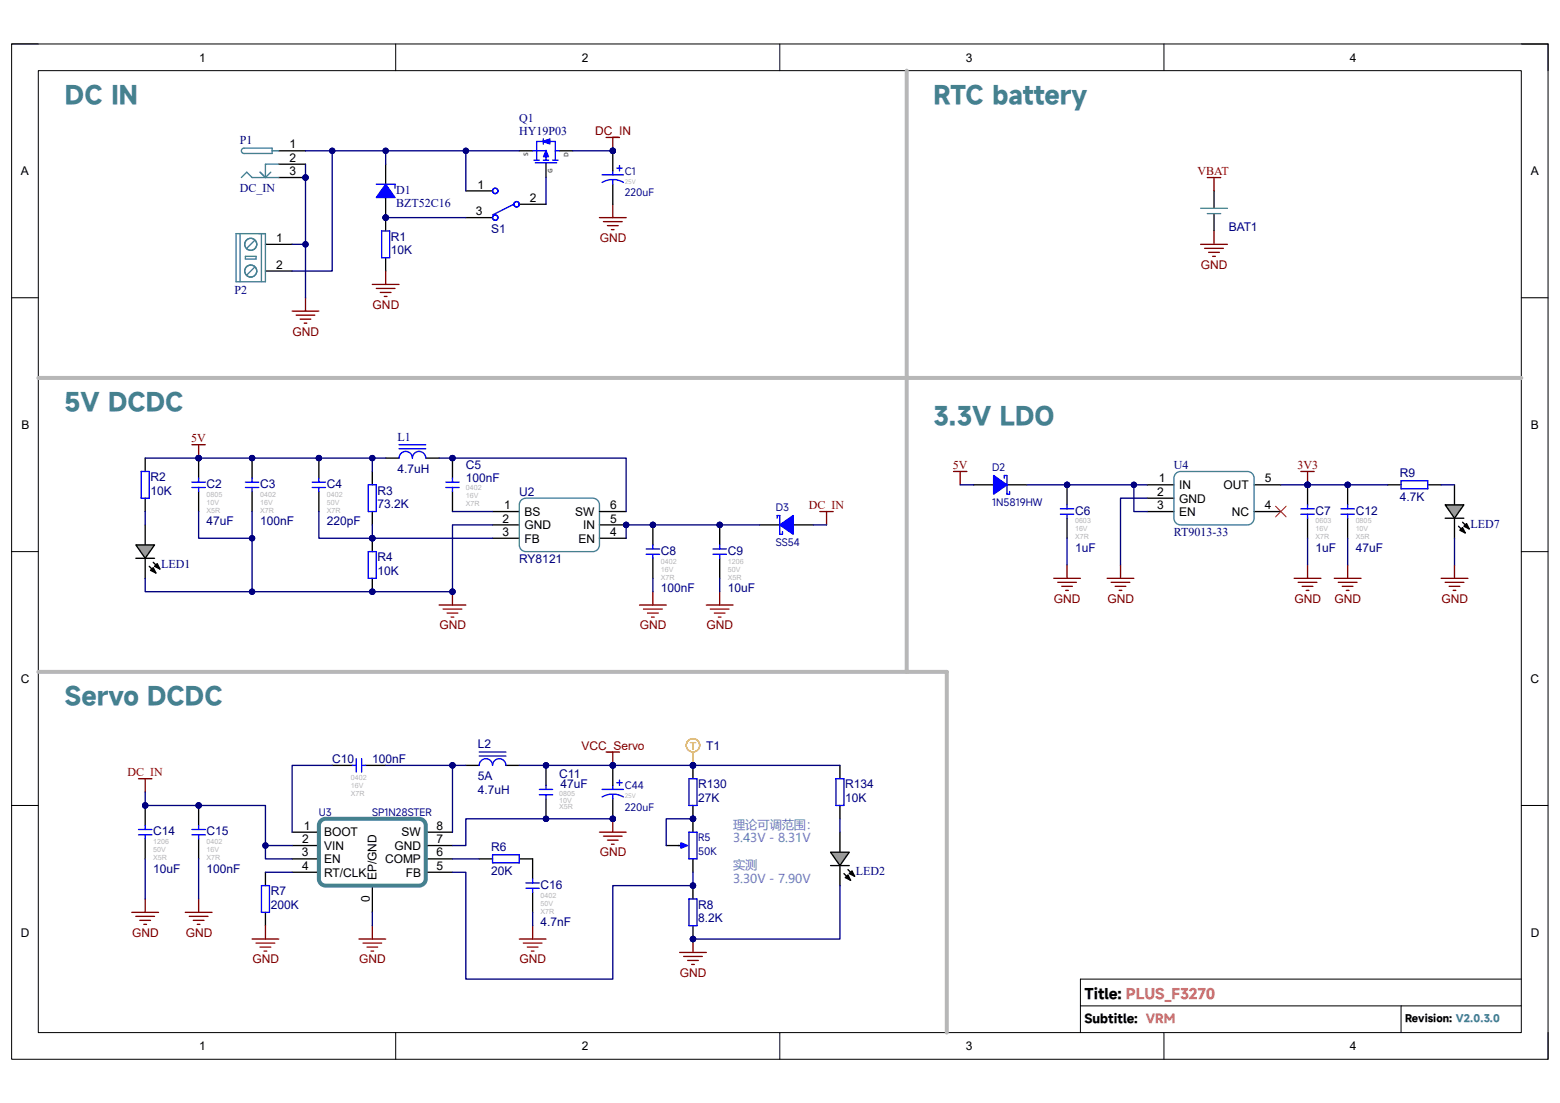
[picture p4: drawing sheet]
<svg xmlns="http://www.w3.org/2000/svg" width="297mm" height="210mm" viewBox="0 0 297 210" stroke-linecap="round" stroke-linejoin="round" font-family="sans-serif">
<path d="M2.2 8.4h292.5v193.3h-292.5z" fill="none" stroke="#000" stroke-width=".19"/>
<path d="M7.3 13.5h282.3v183.1h-282.3z" fill-rule="evenodd" fill="#fff"/>
<g fill="none" stroke="#000" stroke-width=".19">
<path d="M2.2 8.4h5.1M7.3 13.5h282.3v183.1h-282.3zM75.3 8.4v5.1M148.5 8.4v5.1M221.6 8.4v5.1M289.6 8.4h5.1v5.1M2.2 56.7h5.1M289.6 56.7h5.1M2.2 105h5.1M289.6 105h5.1M2.2 153.4h5.1M289.6 153.4h5.1"/>
<path d="M75.3 196.6v5.1M148.5 196.6v5.1M205.7 191.5h83.9M221.6 196.6v5.1M266.7 191.5v5.1M289.6 186.4h-83.9v10.2M294.7 196.6v5.1"/>
</g>
<circle cx="119.2" cy="99.9" r=".51" fill="#000080"/>
<circle cx="119.2" cy="99.9" r=".51" fill="none" stroke="#000080" stroke-width=".19"/>
<path d="M93.8 97.4h5.1M93.8 99.9h5.1M114.1 99.9h5.1M93.8 102.5h5.1M114.1 102.5h5.1" fill="none" stroke="#000" stroke-width=".25"/>
<circle cx="119.2" cy="99.9" r=".51" fill="#000080"/>
<circle cx="119.2" cy="99.9" r=".51" fill="none" stroke="#000080" stroke-width=".19"/>
<path d="M99.4 95.1l.7-.3h12.8a1.28 1.28 0 0 1 1.2 1.3v7.6a1.28 1.28 0 0 1-1.2 1.3h-12.8a1.27 1.27 0 0 1-1.2-1.3v-7.6v-.4z" fill="none" stroke="#45818e" stroke-width=".25"/>
<path d="M114.1 97.4h5.1" fill="none" stroke="#000" stroke-width=".25"/>
<path d="M83.6 115.2h5.1M84.4 116h3.5M85.1 116.7h2.1M85.9 117.5h.5M86.1 112.7v2.5" fill="none" stroke="#800000" stroke-width=".25"/>
<circle cx="86.1" cy="112.7" r=".51" fill="#000080"/>
<circle cx="86.1" cy="112.7" r=".51" fill="none" stroke="#000080" stroke-width=".19"/>
<path d="M73.4 87.2h2.6M81.1 87.2h2.5" fill="none" stroke="#000" stroke-width=".25"/>
<path d="M76 85.4h5.1M76 84.7h5.1M76 87.2a1.27 1.27 0 0 1 1.2-1.3 1.27 1.27 0 0 1 1.3 1.3 1.27 1.27 0 0 1 1.3-1.3 1.27 1.27 0 0 1 1.3 1.3" fill="none" stroke="#00f" stroke-width=".25"/>
<path d="M36.5 84.7h2.6M37.8 84.7v2.5M134.5 115.2h5.1M135.2 116h3.6M136 116.7h2M136.8 117.5h.5M137 112.7v2.5" fill="none" stroke="#800000" stroke-width=".25"/>
<circle cx="37.8" cy="87.2" r=".51" fill="#000080"/>
<circle cx="37.8" cy="87.2" r=".51" fill="none" stroke="#000080" stroke-width=".19"/>
<path d="M27.6 99.9v3.8M27.6 106.3v3.8" fill="none" stroke="#000" stroke-width=".25"/>
<path d="M25.9 103.7h3.5l-1.8 2.6z" fill="#73d873"/>
<g fill="none" stroke="#000" stroke-width=".25">
<path d="M231.1 36.3v3.2M231.1 40.8v3.2M218.4 92.3h5.1M218.4 94.8h5.1M218.4 97.4h5.1M238.8 92.3h5.1M238.8 97.4h5.1M25.9 103.7h3.5l-1.8 2.6zM25.9 106.3h3.5M28.4 107.8l1.3 1.3M28.7 108.6l.5-.5 .5 1zM29.2 107.1l1.2 1.2"/>
<path d="M29.4 107.8l.5-.5 .5 1z"/>
</g>
<path d="M28.7 108.6l.5-.5 .5 1zM29.9 107.3l.5 1-1-.5z" fill="#000"/>
<path d="M228.6 39.7h5.1M229.9 40.7h2.5M223.7 90.3l.7-.5h.4h12.7a1.27 1.27 0 0 1 1.3 1.2v7.7a1.27 1.27 0 0 1-1.3 1.2h-12.7a1.27 1.27 0 0 1-1.3-1.2v-7.7z" fill="none" stroke="#45818e" stroke-width=".25"/>
<g fill="none" stroke="#800000" stroke-width=".25">
<path d="M229.9 33.8h2.5M231.1 33.8v2.5M228.6 46.5h5.1M229.4 47.3h3.5M230.1 48h2M230.9 48.8h.5M231.1 44v2.5M181.5 89.8h2.6M182.8 89.8v2.5M247.7 89.8h2.5M248.9 89.8v2.5M210.8 110.1h5.1"/>
<path d="M211.6 110.9h3.5M212.3 111.6h2M213.1 112.4h.5M213.3 107.6v2.5"/>
</g>
<path d="M242.8 96.4l2.1 2M244.9 96.4l-2.1 2" fill="none" stroke="#f00" stroke-width=".19"/>
<circle cx="248.9" cy="92.3" r=".51" fill="#000080"/>
<circle cx="248.9" cy="92.3" r=".51" fill="none" stroke="#000080" stroke-width=".19"/>
<path d="M276.9 92.3v3.8M276.9 98.7v3.8" fill="none" stroke="#000" stroke-width=".25"/>
<path d="M275.1 96.1h3.6l-1.8 2.6z" fill="#73d873"/>
<path d="M275.1 96.1h3.6l-1.8 2.6zM275.1 98.7h3.6M278.4 99.4l1.3 1.3M277.7 100.2l1.3 1.3M277.9 101l.5-.6 .6 1.1zM278.7 100.2l.5-.5 .5 1zM88.7 145.7h2.5M96.3 145.7h2.6" fill="none" stroke="#000" stroke-width=".25"/>
<path d="M277.9 101l.5-.6 .6 1.1zM278.7 100.2l.5-.5 .5 1z" fill="#000"/>
<path d="M91.2 145.7a1.27 1.27 0 0 1 1.3-1.3 1.27 1.27 0 0 1 1.3 1.3 1.27 1.27 0 0 1 1.2-1.3 1.27 1.27 0 0 1 1.3 1.3M91.2 143.9h5.1M91.2 143.2h5.1" fill="none" stroke="#00f" stroke-width=".25"/>
<path d="M114.1 158.4h5.1M114.9 159.2h3.5M115.6 160h2.1M116.7 155.9v2.5M116.4 160.7h.5" fill="none" stroke="#800000" stroke-width=".25"/>
<circle cx="116.7" cy="155.9" r=".51" fill="#000080"/>
<circle cx="116.7" cy="155.9" r=".51" fill="none" stroke="#000080" stroke-width=".19"/>
<path d="M115.4 143.2h2.5M116.7 143.2v2.5" fill="none" stroke="#800000" stroke-width=".25"/>
<circle cx="116.7" cy="145.7" r=".51" fill="#000080"/>
<circle cx="116.7" cy="145.7" r=".51" fill="none" stroke="#000080" stroke-width=".19"/>
<path d="M50.5 166.1v2.5M50.5 173.7v2.5M91.2 163.5h2.6M98.9 163.5h2.5" fill="none" stroke="#000" stroke-width=".25"/>
<path d="M49.8 168.6h1.5v5.1h-1.5zM93.8 162.8h5.1v1.5h-5.1z" fill="none" stroke="#00f" stroke-width=".25"/>
<g fill="none" stroke="#800000" stroke-width=".25">
<path d="M25.1 173.7h5.1M25.9 174.5h3.5M26.6 175.2h2.1M27.4 176h.5M27.6 171.2v2.5M48 178.8h5.1M48.8 179.6h3.5M50.5 176.2v2.6M68.3 178.8h5.1M69.1 179.6h3.6M70.9 176.2v2.6M98.9 178.8h5"/>
<path d="M99.6 179.6h3.6M101.4 176.2v2.6M49.5 180.3h2.1M50.3 181.1h.5M69.9 180.3h2M70.6 181.1h.5M100.4 180.3h2M101.2 181.1h.5"/>
</g>
<circle cx="131.9" cy="145.7" r=".51" fill="#000080"/>
<circle cx="131.9" cy="145.7" r=".51" fill="none" stroke="#000080" stroke-width=".19"/>
<path d="M131.9 143.2v2.5" fill="none" stroke="#f1c232" stroke-width=".25"/>
<circle cx="131.9" cy="145.7" r=".51" fill="#000080"/>
<circle cx="131.9" cy="145.7" r=".51" fill="none" stroke="#000080" stroke-width=".19"/>
<g fill="none" stroke="#f1c232" stroke-width=".25">
<path d="M131.4 141.4h1M131.9 141.4v1.3"/>
<circle cx="131.9" cy="141.9" r="1.27"/>
</g>
<circle cx="131.9" cy="155.9" r=".51" fill="#000080"/>
<circle cx="131.9" cy="155.9" r=".51" fill="none" stroke="#000080" stroke-width=".19"/>
<path d="M131.9 155.9v2.5M131.9 163.5v2.6" fill="none" stroke="#000" stroke-width=".25"/>
<circle cx="131.9" cy="155.9" r=".51" fill="#000080"/>
<circle cx="131.9" cy="155.9" r=".51" fill="none" stroke="#000080" stroke-width=".19"/>
<path d="M129.1 161h1.3" fill="none" stroke="#00f" stroke-width=".25"/>
<path d="M129.6 160.5l1.3 .5-1.3 .5z" fill="#00f"/>
<path d="M131.2 158.4h1.5v5.1h-1.5zM129.6 160.5l1.3 .5-1.3 .5z" fill="none" stroke="#00f" stroke-width=".25"/>
<path d="M126.8 161h2.6" fill="none" stroke="#000" stroke-width=".25"/>
<path d="M131.9 178.8v2.5M129.4 181.3h5.1M130.2 182.1h3.5M130.9 182.9h2M131.7 183.6h.5" fill="none" stroke="#800000" stroke-width=".25"/>
<circle cx="131.9" cy="178.8" r=".51" fill="#000080"/>
<circle cx="131.9" cy="178.8" r=".51" fill="none" stroke="#000080" stroke-width=".19"/>
<circle cx="131.9" cy="168.6" r=".51" fill="#000080"/>
<circle cx="131.9" cy="168.6" r=".51" fill="none" stroke="#000080" stroke-width=".19"/>
<circle cx="131.9" cy="178.8" r=".51" fill="#000080"/>
<circle cx="131.9" cy="178.8" r=".51" fill="none" stroke="#000080" stroke-width=".19"/>
<path d="M131.9 168.6v2.6" fill="none" stroke="#000" stroke-width=".25"/>
<circle cx="131.9" cy="168.6" r=".51" fill="#000080"/>
<circle cx="131.9" cy="168.6" r=".51" fill="none" stroke="#000080" stroke-width=".19"/>
<path d="M131.9 176.2v2.6" fill="none" stroke="#000" stroke-width=".25"/>
<circle cx="131.9" cy="178.8" r=".51" fill="#000080"/>
<circle cx="131.9" cy="178.8" r=".51" fill="none" stroke="#000080" stroke-width=".19"/>
<path d="M131.2 171.2h1.5v5h-1.5z" fill="none" stroke="#00f" stroke-width=".25"/>
<circle cx="70.9" cy="102.5" r=".51" fill="#000080"/>
<circle cx="70.9" cy="102.5" r=".51" fill="none" stroke="#000080" stroke-width=".19"/>
<circle cx="70.9" cy="112.7" r=".51" fill="#000080"/>
<circle cx="70.9" cy="112.7" r=".51" fill="none" stroke="#000080" stroke-width=".19"/>
<path d="M70.9 102.5v2.5" fill="none" stroke="#000" stroke-width=".25"/>
<circle cx="70.9" cy="102.5" r=".51" fill="#000080"/>
<circle cx="70.9" cy="102.5" r=".51" fill="none" stroke="#000080" stroke-width=".19"/>
<path d="M70.9 110.1v2.6" fill="none" stroke="#000" stroke-width=".25"/>
<circle cx="70.9" cy="112.7" r=".51" fill="#000080"/>
<circle cx="70.9" cy="112.7" r=".51" fill="none" stroke="#000080" stroke-width=".19"/>
<path d="M26.9 89.8h1.5v5h-1.5zM70.1 92.3h1.5v5.1h-1.5zM266.7 91.5h5.1v1.6h-5.1zM70.1 105h1.5v5.1h-1.5z" fill="none" stroke="#00f" stroke-width=".25"/>
<path d="M27.6 87.2v2.6M27.6 94.8v2.6M70.9 89.8v2.5M70.9 97.4v2.5M264.2 92.3h2.5M271.8 92.3h2.6" fill="none" stroke="#000" stroke-width=".25"/>
<circle cx="131.9" cy="145.7" r=".51" fill="#000080"/>
<circle cx="131.9" cy="145.7" r=".51" fill="none" stroke="#000080" stroke-width=".19"/>
<circle cx="131.9" cy="155.9" r=".51" fill="#000080"/>
<circle cx="131.9" cy="155.9" r=".51" fill="none" stroke="#000080" stroke-width=".19"/>
<path d="M131.9 145.7v2.6" fill="none" stroke="#000" stroke-width=".25"/>
<circle cx="131.9" cy="145.7" r=".51" fill="#000080"/>
<circle cx="131.9" cy="145.7" r=".51" fill="none" stroke="#000080" stroke-width=".19"/>
<path d="M131.9 153.4v2.5" fill="none" stroke="#000" stroke-width=".25"/>
<circle cx="131.9" cy="155.9" r=".51" fill="#000080"/>
<circle cx="131.9" cy="155.9" r=".51" fill="none" stroke="#000080" stroke-width=".19"/>
<path d="M131.2 148.3h1.5v5.1h-1.5z" fill="none" stroke="#00f" stroke-width=".25"/>
<path d="M156.1 97.4h2.5M157.4 97.4v2.5M26.4 148.3h2.5M27.6 148.3v2.5" fill="none" stroke="#800000" stroke-width=".25"/>
<path d="M159.9 158.4v3.9M159.9 164.8v3.8" fill="none" stroke="#000" stroke-width=".25"/>
<path d="M158.1 162.3h3.6l-1.8 2.5z" fill="#73d873"/>
<path d="M98.9 28.7h2.5M103.9 31v2.8M106.5 28.7h2.5M159.9 145.7v2.6M159.9 153.4v2.5M158.1 162.3h3.6l-1.8 2.5zM158.1 164.8h3.6M160.7 166.3l1.2 1.3M160.9 167.1l.5-.5 .5 1zM161.4 165.6l1.3 1.2M161.7 166.3l.5-.5 .5 1z" fill="none" stroke="#000" stroke-width=".25"/>
<path d="M160.9 167.1l.5-.5 .5 1zM161.7 166.3l.5-.5 .5 1z" fill="#000"/>
<path d="M101.4 28.7h2.5v1.8M101.7 30.5h1M101.9 31h4.1M102.2 30.5v-3.6h3.5v3.6M103.4 30.5h1.1M105.2 30.5h1M105.7 28.7h.8M159.1 148.3h1.6v5.1h-1.6z" fill="none" stroke="#00f" stroke-width=".25"/>
<path d="M103.9 28.6l.6 1.3h-1.1z" fill="#00f"/>
<path d="M103.9 28.6l.6 1.3h-1.1z" fill="none" stroke="#00f" stroke-width=".19"/>
<path d="M103.4 26.4v1" fill="none" stroke="#00f" stroke-width=".25"/>
<path d="M103.2 26.9l1.5-.5v1z" fill="#00f"/>
<path d="M103.2 26.9l1.5-.5v1z" fill="none" stroke="#00f" stroke-width=".19"/>
<circle cx="58.2" cy="33.8" r=".51" fill="#000080"/>
<circle cx="58.2" cy="33.8" r=".51" fill="none" stroke="#000080" stroke-width=".19"/>
<path d="M53.1 28.7h5.1M53.1 31.3h5.1M53.1 33.8h5.1" fill="none" stroke="#000" stroke-width=".25"/>
<circle cx="58.2" cy="33.8" r=".51" fill="#000080"/>
<circle cx="58.2" cy="33.8" r=".51" fill="none" stroke="#000080" stroke-width=".19"/>
<path d="M46 33.8l1-1 1 1h5.1M46.2 28.3l5.6-.1v1h-5.3a.51 .51 0 0 1-.5-.4 .51 .51 0 0 1 .2-.5zM49.5 32.8l1 1M51.6 32.8l-1.1 1M51.8 28.7h1.3M53.1 31.3h-2.6v2.5" fill="none" stroke="#45818e" stroke-width=".25"/>
<path d="M115.4 26.2h2.5M116.7 26.2v2.5" fill="none" stroke="#800000" stroke-width=".25"/>
<circle cx="116.7" cy="28.7" r=".51" fill="#000080"/>
<circle cx="116.7" cy="28.7" r=".51" fill="none" stroke="#000080" stroke-width=".19"/>
<g fill="none" stroke="#00f" stroke-width=".25">
<path d="M97.8 38.9l-4 2"/>
<circle cx="94.3" cy="36.3" r=".51"/>
<circle cx="98.4" cy="38.9" r=".51"/>
<circle cx="94.3" cy="41.4" r=".51"/>
</g>
<path d="M88.7 36.3h5.1M98.9 38.9h5M88.7 41.4h5.1" fill="none" stroke="#000" stroke-width=".25"/>
<circle cx="73.4" cy="41.4" r=".51" fill="#000080"/>
<circle cx="73.4" cy="41.4" r=".51" fill="none" stroke="#000080" stroke-width=".19"/>
<path d="M73.4 37.6v3.8" fill="none" stroke="#000" stroke-width=".25"/>
<circle cx="73.4" cy="41.4" r=".51" fill="#000080"/>
<circle cx="73.4" cy="41.4" r=".51" fill="none" stroke="#000080" stroke-width=".19"/>
<path d="M73.4 31.3v3.8" fill="none" stroke="#000" stroke-width=".25"/>
<path d="M73.4 35.1l1.8 2.5h-3.6z" fill="#00f"/>
<path d="M71.6 35.1h3.6v.7M73.4 35.1l1.8 2.5h-3.6z" fill="none" stroke="#00f" stroke-width=".25"/>
<circle cx="73.4" cy="41.4" r=".51" fill="#000080"/>
<circle cx="73.4" cy="41.4" r=".51" fill="none" stroke="#000080" stroke-width=".19"/>
<path d="M73.4 41.4v2.6M73.4 49.1v2.5" fill="none" stroke="#000" stroke-width=".25"/>
<circle cx="73.4" cy="41.4" r=".51" fill="#000080"/>
<circle cx="73.4" cy="41.4" r=".51" fill="none" stroke="#000080" stroke-width=".19"/>
<path d="M72.7 44h1.5v5.1h-1.5z" fill="none" stroke="#00f" stroke-width=".25"/>
<g fill="none" stroke="#800000" stroke-width=".25">
<path d="M116.7 38.9v2.5M55.6 59.2h5.1M56.4 60h3.5M58.2 56.7v2.5M70.9 54.1h5.1M71.6 54.9h3.6M72.4 55.7h2M73.2 56.4h.5M73.4 51.6v2.5M114.1 41.4h5.1M114.9 42.2h3.5M115.6 43h2.1"/>
<path d="M116.4 43.7h.5M57.1 60.8h2.1M57.9 61.5h.5"/>
</g>
<path d="M50.5 46.5h5.1M50.5 51.6h5.1M144.6 99.9h3.9M151 99.9h3.8" fill="none" stroke="#000" stroke-width=".25"/>
<g fill="none" stroke="#45818e" stroke-width=".25">
<path d="M44.9 44.5h5.6v9.1h-5.6zM45.7 44.5v9.1M46.7 48.8h2.1v.5h-2.1zM48.5 45.8l-1.5 1.5M48.5 50.8l-1.5 1.6M49.8 44.5v9.1"/>
<circle cx="47.7" cy="46.5" r="1.14"/>
<circle cx="47.7" cy="51.6" r="1.14"/>
</g>
<path d="M148.5 99.9l2.5-1.7v3.5z" fill="#00f"/>
<path d="M148 98.7v-.5h.5v3.5h.5v-.5M148.5 99.9l2.5-1.7v3.5z" fill="none" stroke="#00f" stroke-width=".25"/>
<path d="M185.3 92.3h3.9M191.7 92.3h3.8" fill="none" stroke="#000" stroke-width=".25"/>
<path d="M189.2 90.5l2.5 1.8-2.5 1.8z" fill="#00f"/>
<path d="M189.2 90.5l2.5 1.8-2.5 1.8zM191.2 91v-.5h.5v3.6h.5v-.5" fill="none" stroke="#00f" stroke-width=".25"/>
<path d="M55.6 158.4h5.1M81.1 158.4h5M55.6 161h5.1M55.6 163.5h5.1M55.6 166.1h5.1M70.9 168.6v5.1M81.1 161h5M81.1 163.5h5M81.1 166.1h5" fill="none" stroke="#000" stroke-width=".25"/>
<path d="M61 156.4l.6-.4 .4-.1h17.8a1.27 1.27 0 0 1 1.3 1.3v10.1a1.28 1.28 0 0 1-1.3 1.3h-17.8a1.28 1.28 0 0 1-1.3-1.3v-10.1z" fill="none" stroke="#45818e" stroke-width=".76"/>
<path d="M172.6 13.5v114.4M7.3 72h282.3M7.3 127.9h173v68.7" fill="none" stroke="#b7b7b7" stroke-width=".76"/>
<circle cx="137" cy="99.9" r=".51" fill="#000080"/>
<circle cx="137" cy="99.9" r=".51" fill="none" stroke="#000080" stroke-width=".19"/>
<path d="M137 99.9v3.8M137 106.3v3.8" fill="none" stroke="#000" stroke-width=".25"/>
<circle cx="137" cy="99.9" r=".51" fill="#000080"/>
<circle cx="137" cy="99.9" r=".51" fill="none" stroke="#000080" stroke-width=".19"/>
<path d="M135.7 104.5h2.6M135.7 105.5h2.6M137 103.7v.8M137 105.5v.8" fill="none" stroke="#00f" stroke-width=".25"/>
<circle cx="27.6" cy="153.3" r=".51" fill="#000080"/>
<circle cx="27.6" cy="153.3" r=".51" fill="none" stroke="#000080" stroke-width=".19"/>
<path d="M27.6 153.4v3.8M27.6 159.7v3.8" fill="none" stroke="#000" stroke-width=".25"/>
<circle cx="27.6" cy="153.3" r=".51" fill="#000080"/>
<circle cx="27.6" cy="153.3" r=".51" fill="none" stroke="#000080" stroke-width=".19"/>
<path d="M26.4 157.9h2.5M26.4 158.9h2.5M27.6 157.2v.7M27.6 158.9v.8" fill="none" stroke="#00f" stroke-width=".25"/>
<path d="M35.3 173.7h5.1M36 174.5h3.6M36.8 175.2h2M37.6 176h.5M37.8 171.2v2.5" fill="none" stroke="#800000" stroke-width=".25"/>
<circle cx="37.8" cy="153.3" r=".51" fill="#000080"/>
<circle cx="37.8" cy="153.3" r=".51" fill="none" stroke="#000080" stroke-width=".19"/>
<path d="M37.8 153.4v3.8M37.8 159.7v3.8" fill="none" stroke="#000" stroke-width=".25"/>
<circle cx="37.8" cy="153.3" r=".51" fill="#000080"/>
<circle cx="37.8" cy="153.3" r=".51" fill="none" stroke="#000080" stroke-width=".19"/>
<path d="M36.5 157.9h2.6M36.5 158.9h2.6M37.8 157.2v.7M37.8 158.9v.8M67.1 145.7h.7M67.8 144.4v2.6M68.8 145.7h.8M68.8 144.4v2.6" fill="none" stroke="#00f" stroke-width=".25"/>
<path d="M63.3 145.7h3.8M69.6 145.7h3.8" fill="none" stroke="#000" stroke-width=".25"/>
<circle cx="48" cy="87.2" r=".51" fill="#000080"/>
<circle cx="48" cy="87.2" r=".51" fill="none" stroke="#000080" stroke-width=".19"/>
<path d="M48 87.2v3.8M48 93.6v3.8" fill="none" stroke="#000" stroke-width=".25"/>
<circle cx="48" cy="87.2" r=".51" fill="#000080"/>
<circle cx="48" cy="87.2" r=".51" fill="none" stroke="#000080" stroke-width=".19"/>
<path d="M46.7 91.8h2.6M46.7 92.8h2.6M48 91v.8M48 92.8v.8" fill="none" stroke="#00f" stroke-width=".25"/>
<circle cx="37.8" cy="87.2" r=".51" fill="#000080"/>
<circle cx="37.8" cy="87.2" r=".51" fill="none" stroke="#000080" stroke-width=".19"/>
<path d="M37.8 87.2v3.8M37.8 93.6v3.8" fill="none" stroke="#000" stroke-width=".25"/>
<circle cx="37.8" cy="87.2" r=".51" fill="#000080"/>
<circle cx="37.8" cy="87.2" r=".51" fill="none" stroke="#000080" stroke-width=".19"/>
<path d="M36.5 91.8h2.6M36.5 92.8h2.6M37.8 91v.8M37.8 92.8v.8" fill="none" stroke="#00f" stroke-width=".25"/>
<circle cx="60.7" cy="87.2" r=".51" fill="#000080"/>
<circle cx="60.7" cy="87.2" r=".51" fill="none" stroke="#000080" stroke-width=".19"/>
<path d="M60.7 87.2v3.8M60.7 93.6v3.8" fill="none" stroke="#000" stroke-width=".25"/>
<circle cx="60.7" cy="87.2" r=".51" fill="#000080"/>
<circle cx="60.7" cy="87.2" r=".51" fill="none" stroke="#000080" stroke-width=".19"/>
<path d="M59.4 91.8h2.6M59.4 92.8h2.6M60.7 91v.8M60.7 92.8v.8" fill="none" stroke="#00f" stroke-width=".25"/>
<circle cx="86.1" cy="87.2" r=".51" fill="#000080"/>
<circle cx="86.1" cy="87.2" r=".51" fill="none" stroke="#000080" stroke-width=".19"/>
<path d="M86.1 87.2v3.8M86.1 93.6v3.8" fill="none" stroke="#000" stroke-width=".25"/>
<circle cx="86.1" cy="87.2" r=".51" fill="#000080"/>
<circle cx="86.1" cy="87.2" r=".51" fill="none" stroke="#000080" stroke-width=".19"/>
<path d="M84.9 91.8h2.5M84.9 92.8h2.5M86.1 91v.8M86.1 92.8v.8" fill="none" stroke="#00f" stroke-width=".25"/>
<circle cx="124.3" cy="99.9" r=".51" fill="#000080"/>
<circle cx="124.3" cy="99.9" r=".51" fill="none" stroke="#000080" stroke-width=".19"/>
<path d="M124.3 99.9v3.8M124.3 106.3v3.8" fill="none" stroke="#000" stroke-width=".25"/>
<circle cx="124.3" cy="99.9" r=".51" fill="#000080"/>
<circle cx="124.3" cy="99.9" r=".51" fill="none" stroke="#000080" stroke-width=".19"/>
<path d="M123 104.5h2.6M123 105.5h2.6M124.3 103.7v.8M124.3 105.5v.8M100.1 168.1h2.6M100.1 169.1h2.6M101.4 167.3v.8M101.4 169.1v.8" fill="none" stroke="#00f" stroke-width=".25"/>
<path d="M121.8 115.2h5M122.5 116h3.6M123.3 116.7h2M124 117.5h.5M124.3 112.7v2.5" fill="none" stroke="#800000" stroke-width=".25"/>
<path d="M101.4 163.5v3.8M101.4 169.9v3.8" fill="none" stroke="#000" stroke-width=".25"/>
<circle cx="203.1" cy="92.3" r=".51" fill="#000080"/>
<circle cx="203.1" cy="92.3" r=".51" fill="none" stroke="#000080" stroke-width=".19"/>
<path d="M203.1 92.3v3.8M203.1 98.7v3.8" fill="none" stroke="#000" stroke-width=".25"/>
<circle cx="203.1" cy="92.3" r=".51" fill="#000080"/>
<circle cx="203.1" cy="92.3" r=".51" fill="none" stroke="#000080" stroke-width=".19"/>
<path d="M201.9 96.9h2.5M201.9 97.9h2.5M203.1 96.1v.8M203.1 97.9v.8" fill="none" stroke="#00f" stroke-width=".25"/>
<circle cx="248.9" cy="92.3" r=".51" fill="#000080"/>
<circle cx="248.9" cy="92.3" r=".51" fill="none" stroke="#000080" stroke-width=".19"/>
<path d="M248.9 92.3v3.8M248.9 98.7v3.8" fill="none" stroke="#000" stroke-width=".25"/>
<circle cx="248.9" cy="92.3" r=".51" fill="#000080"/>
<circle cx="248.9" cy="92.3" r=".51" fill="none" stroke="#000080" stroke-width=".19"/>
<path d="M247.7 96.9h2.5M247.7 97.9h2.5M248.9 96.1v.8M248.9 97.9v.8" fill="none" stroke="#00f" stroke-width=".25"/>
<g fill="none" stroke="#800000" stroke-width=".25">
<path d="M200.6 110.1h5.1M201.4 110.9h3.5M202.1 111.6h2.1M202.9 112.4h.5M203.1 107.6v2.5M246.4 110.1h5.1M247.2 110.9h3.5M247.9 111.6h2.1M248.7 112.4h.5M248.9 107.6v2.5M254 110.1h5.1M254.8 110.9h3.5"/>
<path d="M255.5 111.6h2.1M256.3 112.4h.5M256.6 107.6v2.5M274.4 110.1h5.1M275.1 110.9h3.6M275.9 111.6h2M276.7 112.4h.5M276.9 107.6v2.5"/>
</g>
<circle cx="256.6" cy="92.3" r=".51" fill="#000080"/>
<circle cx="256.6" cy="92.3" r=".51" fill="none" stroke="#000080" stroke-width=".19"/>
<path d="M256.6 92.3v3.8M256.6 98.7v3.8" fill="none" stroke="#000" stroke-width=".25"/>
<circle cx="256.6" cy="92.3" r=".51" fill="#000080"/>
<circle cx="256.6" cy="92.3" r=".51" fill="none" stroke="#000080" stroke-width=".19"/>
<path d="M255.3 96.9h2.5M255.3 97.9h2.5M256.6 96.1v.8M256.6 97.9v.8" fill="none" stroke="#00f" stroke-width=".25"/>
<circle cx="116.7" cy="145.7" r=".51" fill="#000080"/>
<circle cx="116.7" cy="145.7" r=".51" fill="none" stroke="#000080" stroke-width=".19"/>
<circle cx="116.7" cy="155.9" r=".51" fill="#000080"/>
<circle cx="116.7" cy="155.9" r=".51" fill="none" stroke="#000080" stroke-width=".19"/>
<path d="M114.6 150.3h4.1M116.7 149.5v.8M117.4 149h1M117.9 148.5v1" fill="none" stroke="#00f" stroke-width=".25"/>
<path d="M116.7 145.7v3.8" fill="none" stroke="#000" stroke-width=".25"/>
<circle cx="116.7" cy="145.7" r=".51" fill="#000080"/>
<circle cx="116.7" cy="145.7" r=".51" fill="none" stroke="#000080" stroke-width=".19"/>
<path d="M116.7 152.1v3.8" fill="none" stroke="#000" stroke-width=".25"/>
<circle cx="116.7" cy="155.9" r=".51" fill="#000080"/>
<circle cx="116.7" cy="155.9" r=".51" fill="none" stroke="#000080" stroke-width=".19"/>
<path d="M116.7 151.3v.8M118.7 151.7a3.9 3.9 0 0 0-4.1 0" fill="none" stroke="#00f" stroke-width=".25"/>
<path d="M70.9 102.5h22.9" fill="none" stroke="#000080" stroke-width=".25"/>
<circle cx="70.9" cy="102.5" r=".51" fill="#000080"/>
<circle cx="70.9" cy="102.5" r=".51" fill="none" stroke="#000080" stroke-width=".19"/>
<path d="M83.6 87.2h35.6v10.2M86.1 97.4h7.7" fill="none" stroke="#000080" stroke-width=".25"/>
<circle cx="86.1" cy="87.2" r=".51" fill="#000080"/>
<circle cx="86.1" cy="87.2" r=".51" fill="none" stroke="#000080" stroke-width=".19"/>
<path d="M37.8 97.4v5.1h10.2M137 110.1v2.6" fill="none" stroke="#000080" stroke-width=".25"/>
<circle cx="48" cy="102.5" r=".51" fill="#000080"/>
<circle cx="48" cy="102.5" r=".51" fill="none" stroke="#000080" stroke-width=".19"/>
<path d="M60.7 97.4v5.1h10.2" fill="none" stroke="#000080" stroke-width=".25"/>
<circle cx="70.9" cy="102.5" r=".51" fill="#000080"/>
<circle cx="70.9" cy="102.5" r=".51" fill="none" stroke="#000080" stroke-width=".19"/>
<path d="M93.8 99.9h-7.7v12.8" fill="none" stroke="#000080" stroke-width=".25"/>
<circle cx="86.1" cy="112.7" r=".51" fill="#000080"/>
<circle cx="86.1" cy="112.7" r=".51" fill="none" stroke="#000080" stroke-width=".19"/>
<path d="M70.9 99.9v2.6" fill="none" stroke="#000080" stroke-width=".25"/>
<circle cx="70.9" cy="102.5" r=".51" fill="#000080"/>
<circle cx="70.9" cy="102.5" r=".51" fill="none" stroke="#000080" stroke-width=".19"/>
<path d="M27.6 97.4v2.5M27.6 87.2h10.2" fill="none" stroke="#000080" stroke-width=".25"/>
<circle cx="37.8" cy="87.2" r=".51" fill="#000080"/>
<circle cx="37.8" cy="87.2" r=".51" fill="none" stroke="#000080" stroke-width=".19"/>
<path d="M27.6 110.1v2.6h20.4" fill="none" stroke="#000080" stroke-width=".25"/>
<circle cx="48" cy="112.7" r=".51" fill="#000080"/>
<circle cx="48" cy="112.7" r=".51" fill="none" stroke="#000080" stroke-width=".19"/>
<path d="M243.9 92.3h5" fill="none" stroke="#000080" stroke-width=".25"/>
<circle cx="248.9" cy="92.3" r=".51" fill="#000080"/>
<circle cx="248.9" cy="92.3" r=".51" fill="none" stroke="#000080" stroke-width=".19"/>
<path d="M215.9 92.3v5.1h2.5" fill="none" stroke="#000080" stroke-width=".25"/>
<circle cx="215.9" cy="92.3" r=".51" fill="#000080"/>
<circle cx="215.9" cy="92.3" r=".51" fill="none" stroke="#000080" stroke-width=".19"/>
<path d="M218.4 94.8h-5.1v12.8M248.9 92.3h15.3" fill="none" stroke="#000080" stroke-width=".25"/>
<circle cx="248.9" cy="92.3" r=".51" fill="#000080"/>
<circle cx="248.9" cy="92.3" r=".51" fill="none" stroke="#000080" stroke-width=".19"/>
<circle cx="256.6" cy="92.3" r=".51" fill="#000080"/>
<circle cx="256.6" cy="92.3" r=".51" fill="none" stroke="#000080" stroke-width=".19"/>
<path d="M86.1 145.7h2.6" fill="none" stroke="#000080" stroke-width=".25"/>
<circle cx="86.1" cy="145.7" r=".51" fill="#000080"/>
<circle cx="86.1" cy="145.7" r=".51" fill="none" stroke="#000080" stroke-width=".19"/>
<path d="M98.9 145.7h17.8" fill="none" stroke="#000080" stroke-width=".25"/>
<circle cx="104" cy="145.7" r=".51" fill="#000080"/>
<circle cx="104" cy="145.7" r=".51" fill="none" stroke="#000080" stroke-width=".19"/>
<circle cx="116.7" cy="145.7" r=".51" fill="#000080"/>
<circle cx="116.7" cy="145.7" r=".51" fill="none" stroke="#000080" stroke-width=".19"/>
<path d="M27.6 150.8v2.6h22.9v7.6h5.1" fill="none" stroke="#000080" stroke-width=".25"/>
<circle cx="27.6" cy="153.3" r=".51" fill="#000080"/>
<circle cx="27.6" cy="153.3" r=".51" fill="none" stroke="#000080" stroke-width=".19"/>
<circle cx="37.8" cy="153.3" r=".51" fill="#000080"/>
<circle cx="37.8" cy="153.3" r=".51" fill="none" stroke="#000080" stroke-width=".19"/>
<circle cx="50.5" cy="161" r=".51" fill="#000080"/>
<circle cx="50.5" cy="161" r=".51" fill="none" stroke="#000080" stroke-width=".19"/>
<path d="M50.5 161v2.5h5.1" fill="none" stroke="#000080" stroke-width=".25"/>
<circle cx="50.5" cy="161" r=".51" fill="#000080"/>
<circle cx="50.5" cy="161" r=".51" fill="none" stroke="#000080" stroke-width=".19"/>
<path d="M86.1 145.7v12.7M50.5 166.1h5.1M70.9 173.7v2.5" fill="none" stroke="#000080" stroke-width=".25"/>
<circle cx="86.1" cy="145.7" r=".51" fill="#000080"/>
<circle cx="86.1" cy="145.7" r=".51" fill="none" stroke="#000080" stroke-width=".19"/>
<path d="M131.9 155.9h-5.1v5.1M86.1 163.5h5.1" fill="none" stroke="#000080" stroke-width=".25"/>
<circle cx="131.9" cy="155.9" r=".51" fill="#000080"/>
<circle cx="131.9" cy="155.9" r=".51" fill="none" stroke="#000080" stroke-width=".19"/>
<path d="M86.1 166.1h2.6v20.3h28v-17.8h15.2v-2.5" fill="none" stroke="#000080" stroke-width=".25"/>
<circle cx="131.9" cy="168.6" r=".51" fill="#000080"/>
<circle cx="131.9" cy="168.6" r=".51" fill="none" stroke="#000080" stroke-width=".19"/>
<path d="M116.7 145.7h15.2" fill="none" stroke="#000080" stroke-width=".25"/>
<circle cx="116.7" cy="145.7" r=".51" fill="#000080"/>
<circle cx="116.7" cy="145.7" r=".51" fill="none" stroke="#000080" stroke-width=".19"/>
<circle cx="131.9" cy="145.7" r=".51" fill="#000080"/>
<circle cx="131.9" cy="145.7" r=".51" fill="none" stroke="#000080" stroke-width=".19"/>
<path d="M73.4 145.7h12.7" fill="none" stroke="#000080" stroke-width=".25"/>
<circle cx="86.1" cy="145.7" r=".51" fill="#000080"/>
<circle cx="86.1" cy="145.7" r=".51" fill="none" stroke="#000080" stroke-width=".19"/>
<path d="M70.9 87.2v2.6M63.3 145.7h-7.7v12.7" fill="none" stroke="#000080" stroke-width=".25"/>
<circle cx="70.9" cy="87.2" r=".51" fill="#000080"/>
<circle cx="70.9" cy="87.2" r=".51" fill="none" stroke="#000080" stroke-width=".19"/>
<path d="M37.8 87.2h35.6" fill="none" stroke="#000080" stroke-width=".25"/>
<circle cx="37.8" cy="87.2" r=".51" fill="#000080"/>
<circle cx="37.8" cy="87.2" r=".51" fill="none" stroke="#000080" stroke-width=".19"/>
<circle cx="48" cy="87.2" r=".51" fill="#000080"/>
<circle cx="48" cy="87.2" r=".51" fill="none" stroke="#000080" stroke-width=".19"/>
<circle cx="60.7" cy="87.2" r=".51" fill="#000080"/>
<circle cx="60.7" cy="87.2" r=".51" fill="none" stroke="#000080" stroke-width=".19"/>
<circle cx="70.9" cy="87.2" r=".51" fill="#000080"/>
<circle cx="70.9" cy="87.2" r=".51" fill="none" stroke="#000080" stroke-width=".19"/>
<path d="M131.9 145.7h28M159.9 155.9v2.5" fill="none" stroke="#000080" stroke-width=".25"/>
<circle cx="131.9" cy="145.7" r=".51" fill="#000080"/>
<circle cx="131.9" cy="145.7" r=".51" fill="none" stroke="#000080" stroke-width=".19"/>
<path d="M159.9 168.6v10.2h-28" fill="none" stroke="#000080" stroke-width=".25"/>
<circle cx="131.9" cy="178.8" r=".51" fill="#000080"/>
<circle cx="131.9" cy="178.8" r=".51" fill="none" stroke="#000080" stroke-width=".19"/>
<path d="M88.7 28.7v7.6M103.9 33.8v5.1" fill="none" stroke="#000080" stroke-width=".25"/>
<circle cx="88.7" cy="28.7" r=".51" fill="#000080"/>
<circle cx="88.7" cy="28.7" r=".51" fill="none" stroke="#000080" stroke-width=".19"/>
<path d="M73.4 41.4h15.3" fill="none" stroke="#000080" stroke-width=".25"/>
<circle cx="73.4" cy="41.4" r=".51" fill="#000080"/>
<circle cx="73.4" cy="41.4" r=".51" fill="none" stroke="#000080" stroke-width=".19"/>
<path d="M73.4 28.7v2.6" fill="none" stroke="#000080" stroke-width=".25"/>
<circle cx="73.4" cy="28.7" r=".51" fill="#000080"/>
<circle cx="73.4" cy="28.7" r=".51" fill="none" stroke="#000080" stroke-width=".19"/>
<path d="M109 28.7h7.7" fill="none" stroke="#000080" stroke-width=".25"/>
<circle cx="116.7" cy="28.7" r=".51" fill="#000080"/>
<circle cx="116.7" cy="28.7" r=".51" fill="none" stroke="#000080" stroke-width=".19"/>
<path d="M58.2 31.3v15.2h-2.6" fill="none" stroke="#000080" stroke-width=".25"/>
<circle cx="58.2" cy="46.5" r=".51" fill="#000080"/>
<circle cx="58.2" cy="46.5" r=".51" fill="none" stroke="#000080" stroke-width=".19"/>
<circle cx="58.2" cy="33.8" r=".51" fill="#000080"/>
<circle cx="58.2" cy="33.8" r=".51" fill="none" stroke="#000080" stroke-width=".19"/>
<path d="M63.3 28.7v22.9h-7.7" fill="none" stroke="#000080" stroke-width=".25"/>
<circle cx="63.3" cy="28.7" r=".51" fill="#000080"/>
<circle cx="63.3" cy="28.7" r=".51" fill="none" stroke="#000080" stroke-width=".19"/>
<path d="M58.2 46.5v10.2" fill="none" stroke="#000080" stroke-width=".25"/>
<circle cx="58.2" cy="46.5" r=".51" fill="#000080"/>
<circle cx="58.2" cy="46.5" r=".51" fill="none" stroke="#000080" stroke-width=".19"/>
<path d="M144.6 99.9h-25.4v2.6" fill="none" stroke="#000080" stroke-width=".25"/>
<circle cx="119.2" cy="99.9" r=".51" fill="#000080"/>
<circle cx="119.2" cy="99.9" r=".51" fill="none" stroke="#000080" stroke-width=".19"/>
<circle cx="124.3" cy="99.9" r=".51" fill="#000080"/>
<circle cx="124.3" cy="99.9" r=".51" fill="none" stroke="#000080" stroke-width=".19"/>
<circle cx="137" cy="99.9" r=".51" fill="#000080"/>
<circle cx="137" cy="99.9" r=".51" fill="none" stroke="#000080" stroke-width=".19"/>
<path d="M58.2 28.7h40.7M154.8 99.9h2.6M182.8 92.3h2.5" fill="none" stroke="#000080" stroke-width=".25"/>
<circle cx="88.7" cy="28.7" r=".51" fill="#000080"/>
<circle cx="88.7" cy="28.7" r=".51" fill="none" stroke="#000080" stroke-width=".19"/>
<circle cx="73.4" cy="28.7" r=".51" fill="#000080"/>
<circle cx="73.4" cy="28.7" r=".51" fill="none" stroke="#000080" stroke-width=".19"/>
<circle cx="63.3" cy="28.7" r=".51" fill="#000080"/>
<circle cx="63.3" cy="28.7" r=".51" fill="none" stroke="#000080" stroke-width=".19"/>
<path d="M48 97.4v15.3h38.1M27.6 163.5v7.7M37.8 163.5v7.7" fill="none" stroke="#000080" stroke-width=".25"/>
<circle cx="48" cy="102.5" r=".51" fill="#000080"/>
<circle cx="48" cy="102.5" r=".51" fill="none" stroke="#000080" stroke-width=".19"/>
<circle cx="48" cy="112.7" r=".51" fill="#000080"/>
<circle cx="48" cy="112.7" r=".51" fill="none" stroke="#000080" stroke-width=".19"/>
<circle cx="70.9" cy="112.7" r=".51" fill="#000080"/>
<circle cx="70.9" cy="112.7" r=".51" fill="none" stroke="#000080" stroke-width=".19"/>
<circle cx="86.1" cy="112.7" r=".51" fill="#000080"/>
<circle cx="86.1" cy="112.7" r=".51" fill="none" stroke="#000080" stroke-width=".19"/>
<path d="M124.3 110.1v2.6M116.7 155.9h-28v5.1h-2.6" fill="none" stroke="#000080" stroke-width=".25"/>
<circle cx="103.9" cy="155.9" r=".51" fill="#000080"/>
<circle cx="103.9" cy="155.9" r=".51" fill="none" stroke="#000080" stroke-width=".19"/>
<circle cx="116.7" cy="155.9" r=".51" fill="#000080"/>
<circle cx="116.7" cy="155.9" r=".51" fill="none" stroke="#000080" stroke-width=".19"/>
<path d="M195.5 92.3h22.9M101.4 173.7v2.5" fill="none" stroke="#000080" stroke-width=".25"/>
<circle cx="203.1" cy="92.3" r=".51" fill="#000080"/>
<circle cx="203.1" cy="92.3" r=".51" fill="none" stroke="#000080" stroke-width=".19"/>
<circle cx="215.9" cy="92.3" r=".51" fill="#000080"/>
<circle cx="215.9" cy="92.3" r=".51" fill="none" stroke="#000080" stroke-width=".19"/>
<path d="M274.4 92.3h2.5M203.1 102.5v5.1M248.9 102.5v5.1M256.6 102.5v5.1M276.9 102.5v5.1" fill="none" stroke="#000080" stroke-width=".25"/>
<circle cx="116.7" cy="28.7" r=".51" fill="#000080"/>
<circle cx="116.7" cy="28.7" r=".51" fill="none" stroke="#000080" stroke-width=".19"/>
<path d="M114.6 33.3h4.1M116.7 32.5v.8M117.4 32h1M117.9 31.5v1" fill="none" stroke="#00f" stroke-width=".25"/>
<path d="M116.7 28.7v3.8" fill="none" stroke="#000" stroke-width=".25"/>
<circle cx="116.7" cy="28.7" r=".51" fill="#000080"/>
<circle cx="116.7" cy="28.7" r=".51" fill="none" stroke="#000080" stroke-width=".19"/>
<path d="M116.7 35.1v3.8" fill="none" stroke="#000" stroke-width=".25"/>
<path d="M116.7 34.3v.8M118.7 34.7a3.9 3.9 0 0 0-4.1 0" fill="none" stroke="#00f" stroke-width=".25"/>
<circle cx="103.9" cy="155.9" r=".51" fill="#000080"/>
<circle cx="103.9" cy="155.9" r=".51" fill="none" stroke="#000080" stroke-width=".19"/>
<circle cx="104" cy="145.7" r=".51" fill="#000080"/>
<circle cx="104" cy="145.7" r=".51" fill="none" stroke="#000080" stroke-width=".19"/>
<path d="M103.9 152.1v3.8" fill="none" stroke="#000" stroke-width=".25"/>
<circle cx="103.9" cy="155.9" r=".51" fill="#000080"/>
<circle cx="103.9" cy="155.9" r=".51" fill="none" stroke="#000080" stroke-width=".19"/>
<path d="M103.9 145.7v3.8" fill="none" stroke="#000" stroke-width=".25"/>
<circle cx="104" cy="145.7" r=".51" fill="#000080"/>
<circle cx="104" cy="145.7" r=".51" fill="none" stroke="#000080" stroke-width=".19"/>
<path d="M102.7 150.3h2.5M102.7 151.3h2.5M103.9 149.5v.8M103.9 151.3v.8" fill="none" stroke="#00f" stroke-width=".25"/>
<g font-size="4.6" fill="#45818e">
<text x="12.4" y="19.8">DC IN</text>
<text x="177.7" y="19.8">RTC battery</text>
<text x="12.4" y="78.3">5V DCDC</text>
<text x="177.7" y="80.9">3.3V LDO</text>
<text x="12.4" y="134.3">Servo DCDC</text>
</g>
<text font-size="2.7" x="206.5" y="190.2">Title: PLUS_F3270</text>
<g font-size="2.3">
<text x="37.9" y="11.7">1</text>
<text x="110.7" y="11.7">2</text>
<text x="183.8" y="11.7">3</text>
<text x="257" y="11.7">4</text>
<text x="55.1" y="28.2">1</text>
<text x="4" y="33.3">A</text>
<text x="55.1" y="30.8">2</text>
<text x="55.1" y="33.3">3</text>
<text x="90.9" y="35.9">1</text>
<text x="291.4" y="33.3">A</text>
<text x="90.6" y="41">3</text>
<text x="100.9" y="38.4">2</text>
<text x="52.6" y="46.1">1</text>
<text x="52.6" y="51.1">2</text>
<text x="4.1" y="81.7">B</text>
<text x="291.5" y="81.7">B</text>
<text x="220.3" y="94.4">2</text>
<text x="220.6" y="91.8">1</text>
<text x="224.5" y="93.1">IN</text>
<text x="224.5" y="95.7">GND</text>
<text x="233" y="93.1">OUT</text>
<text x="240.8" y="91.8">5</text>
<text x="95.7" y="99.5">2</text>
<text x="96" y="96.9">1</text>
<text x="99.9" y="98.2">BS</text>
<text x="99.9" y="100.8">GND</text>
<text x="109.5" y="98.2">SW</text>
<text x="111" y="100.8">IN</text>
<text x="116.2" y="99.5">5</text>
<text x="116.2" y="96.9">6</text>
<text x="220.3" y="96.9">3</text>
<text x="224.5" y="98.2">EN</text>
<text x="234.5" y="98.2">NC</text>
<text x="240.8" y="96.9">4</text>
<text x="95.7" y="102">3</text>
<text x="99.9" y="103.3">FB</text>
<text x="110.1" y="103.3">EN</text>
<text x="116.2" y="102">4</text>
<text x="4" y="130">C</text>
<text x="291.4" y="130">C</text>
<text x="57.5" y="160.5">2</text>
<text x="57.8" y="158">1</text>
<text x="61.7" y="159.3">BOOT</text>
<text x="61.7" y="161.8">VIN</text>
<text x="75.1" y="161.8">GND</text>
<text x="76.4" y="159.3">SW</text>
<text x="83.1" y="160.5">7</text>
<text x="83.1" y="158">8</text>
<text x="57.5" y="163.1">3</text>
<text x="57.5" y="165.6">4</text>
<text x="61.7" y="164.3">EN</text>
<text x="61.7" y="166.9">RT/CLK</text>
<text x="71.7" y="167.6" transform="rotate(-90 71.7 167.6)">EP/GND</text>
<text x="73.3" y="164.3">COMP</text>
<text x="77.3" y="166.9">FB</text>
<text x="83.1" y="165.6">5</text>
<text x="83.1" y="163.1">6</text>
<text x="70.4" y="171.8" transform="rotate(-90 70.4 171.8)">0</text>
<text x="4" y="178.3">D</text>
<text x="291.4" y="178.3">D</text>
<text x="206.5" y="194.7">Subtitle: VRM</text>
<text x="37.9" y="199.9">1</text>
<text x="110.7" y="199.9">2</text>
<text x="183.8" y="199.9">3</text>
<text x="257" y="199.9">4</text>
</g>
<g font-size="2.3" fill="#000080">
<text x="98.8" y="23.2">Q1</text>
<text x="45.7" y="27.5">P1</text>
<text x="98.8" y="25.7">HY19P03</text>
<text x="45.7" y="36.6">DC_IN</text>
<text x="75.4" y="36.9">D1</text>
<text x="75.4" y="39.4">BZT52C16</text>
<text x="74.4" y="45.8">R1</text>
<text x="93.5" y="44.3">S1</text>
<text x="233.9" y="44">BAT1</text>
<text x="74.4" y="48.3">10K</text>
<text x="44.7" y="56">P2</text>
<text x="75.7" y="83.9">L1</text>
<text x="88.7" y="89.3">C5</text>
<text x="223.5" y="89.3">U4</text>
<text x="28.7" y="94.2">10K</text>
<text x="28.7" y="91.6">R2</text>
<text x="39.3" y="92.8">C2</text>
<text x="49.5" y="92.8">C3</text>
<text x="62.2" y="92.8">C4</text>
<text x="71.9" y="94.2">R3</text>
<text x="75.7" y="90">4.7uH</text>
<text x="88.7" y="91.8">100nF</text>
<text x="98.8" y="94.4">U2</text>
<text x="266.5" y="95.4">4.7K</text>
<text x="266.5" y="90.8">R9</text>
<text x="39.3" y="100">47uF</text>
<text x="49.5" y="100">100nF</text>
<text x="62.2" y="100">220pF</text>
<text x="71.9" y="96.7">73.2K</text>
<text x="204.7" y="98">C6</text>
<text x="223.5" y="102">RT9013-33</text>
<text x="250.4" y="98">C7</text>
<text x="258.1" y="98">C12</text>
<text x="279.9" y="100.5">LED7</text>
<text x="71.9" y="106.8">R4</text>
<text x="98.8" y="107.1">RY8121</text>
<text x="125.8" y="105.6">C8</text>
<text x="138.6" y="105.6">C9</text>
<text x="204.7" y="105.1">1uF</text>
<text x="250.4" y="105.1">1uF</text>
<text x="258.1" y="105.1">47uF</text>
<text x="30.7" y="108.1">LED1</text>
<text x="71.9" y="109.4">10K</text>
<text x="125.8" y="112.7">100nF</text>
<text x="138.6" y="112.7">10uF</text>
<text x="91" y="142.5">L2</text>
<text x="134.4" y="142.7">T1</text>
<text x="63.2" y="145.2">C10</text>
<text x="70.9" y="145.2">100nF</text>
<text x="91" y="148.5">5A</text>
<text x="106.5" y="148">C11</text>
<text x="91" y="151.1">4.7uH</text>
<text x="106.7" y="150.1">47uF</text>
<text x="132.9" y="152.6">27K</text>
<text x="132.9" y="150.1">R130</text>
<text x="160.9" y="152.6">10K</text>
<text x="160.9" y="150.1">R134</text>
<text x="29.2" y="159">C14</text>
<text x="39.3" y="159">C15</text>
<text x="29.2" y="166.1">10uF</text>
<text x="39.3" y="166.1">100nF</text>
<text x="93.5" y="166.6">20K</text>
<text x="93.5" y="162.1">R6</text>
<text x="162.9" y="166.6">LED2</text>
<text x="51.6" y="173">200K</text>
<text x="51.6" y="170.4">R7</text>
<text x="102.9" y="169.2">C16</text>
<text x="132.9" y="173">R8</text>
<text x="102.9" y="176.3">4.7nF</text>
<text x="132.9" y="175.5">8.2K</text>
</g>
<g font-size="2.3" fill="#800000">
<text x="113.3" y="25.7">DC_IN</text>
<text x="228" y="33.3">VBAT</text>
<text x="114.2" y="46.1">GND</text>
<text x="228.6" y="51.1">GND</text>
<text x="70.9" y="58.8">GND</text>
<text x="55.7" y="63.9">GND</text>
<text x="36.4" y="84.2">5V</text>
<text x="181.4" y="89.3">5V</text>
<text x="247.1" y="89.3">3V3</text>
<text x="154" y="96.9">DC_IN</text>
<text x="83.6" y="119.8">GND</text>
<text x="121.8" y="119.8">GND</text>
<text x="134.5" y="119.8">GND</text>
<text x="200.7" y="114.7">GND</text>
<text x="210.9" y="114.7">GND</text>
<text x="246.5" y="114.7">GND</text>
<text x="254.1" y="114.7">GND</text>
<text x="274.4" y="114.7">GND</text>
<text x="110.7" y="142.7">VCC_Servo</text>
<text x="24.3" y="147.8">DC_IN</text>
<text x="114.2" y="163.1">GND</text>
<text x="25.2" y="178.3">GND</text>
<text x="35.3" y="178.3">GND</text>
<text x="48" y="183.4">GND</text>
<text x="68.4" y="183.4">GND</text>
<text x="98.9" y="183.4">GND</text>
<text x="129.5" y="186">GND</text>
</g>
<g font-size="2.3" fill="#4a86e8">
<text x="139.6" y="157.9">理论可调范围：</text>
<text x="139.6" y="160.4">3.43V - 8.31V</text>
<text x="139.6" y="165.5">实测</text>
<text x="139.6" y="168">3.30V - 7.90V</text>
</g>
<g font-size="1.9" fill="#000080">
<text x="119" y="33.3">C1</text>
<text x="119" y="37.3">220uF</text>
<text x="188.9" y="89.7">D2</text>
<text x="147.7" y="97.4">D3</text>
<text x="188.9" y="96.4">1N5819HW</text>
<text x="147.7" y="104">SS54</text>
<text x="60.7" y="155.4">U3</text>
<text x="70.9" y="155.4">SP1N28STER</text>
<text x="119" y="154.3">220uF</text>
<text x="119" y="150.3">C44</text>
<text x="132.9" y="160.2">R5</text>
<text x="132.9" y="162.7">50K</text>
</g>
<text font-size="1.9" x="267.5" y="194.5">Revision: V2.0.3.0</text>
<g font-size="1.4" fill="#b7b7b7">
<text x="39.3" y="94.6">0805</text>
<text x="49.5" y="94.6">0402</text>
<text x="62.2" y="94.6">0402</text>
<text x="88.7" y="93.3">0402</text>
<text x="88.7" y="94.8">16V</text>
<text x="39.3" y="96.1">10V</text>
<text x="39.3" y="97.6">X5R</text>
<text x="49.5" y="96.1">16V</text>
<text x="49.5" y="97.6">X7R</text>
<text x="62.2" y="96.1">50V</text>
<text x="62.2" y="97.6">X7R</text>
<text x="88.7" y="96.4">X7R</text>
<text x="204.7" y="99.7">0603</text>
<text x="204.7" y="101.2">16V</text>
<text x="250.4" y="99.7">0603</text>
<text x="250.4" y="101.2">16V</text>
<text x="258.1" y="99.7">0805</text>
<text x="258.1" y="101.2">10V</text>
<text x="125.8" y="107.3">0402</text>
<text x="138.6" y="107.3">1206</text>
<text x="204.7" y="102.7">X7R</text>
<text x="250.4" y="102.7">X7R</text>
<text x="258.1" y="102.7">X5R</text>
<text x="125.8" y="108.8">16V</text>
<text x="125.8" y="110.4">X7R</text>
<text x="138.6" y="108.8">50V</text>
<text x="138.6" y="110.4">X5R</text>
<text x="66.8" y="148.5">0402</text>
<text x="66.8" y="150">16V</text>
<text x="66.8" y="151.6">X7R</text>
<text x="106.5" y="151.6">0805</text>
<text x="106.5" y="152.8">10V</text>
<text x="106.5" y="154.1">X5R</text>
<text x="29.2" y="160.7">1206</text>
<text x="39.3" y="160.7">0402</text>
<text x="29.2" y="162.2">50V</text>
<text x="29.2" y="163.7">X5R</text>
<text x="39.3" y="162.2">16V</text>
<text x="39.3" y="163.7">X7R</text>
<text x="102.9" y="170.9">0402</text>
<text x="102.9" y="172.4">50V</text>
<text x="102.9" y="173.9">X7R</text>
</g>
<g font-size="1.1" fill="#666">
<text x="100.6" y="29.6" transform="rotate(-90 100.6 29.6)">S</text>
<text x="108.2" y="29.8" transform="rotate(-90 108.2 29.8)">D</text>
<text x="105.2" y="32.9" transform="rotate(-90 105.2 32.9)">G</text>
</g>
<g font-size="1.1" fill="#b7b7b7">
<text x="119" y="35">25V</text>
<text x="119" y="152">25V</text>
</g>
</svg>
